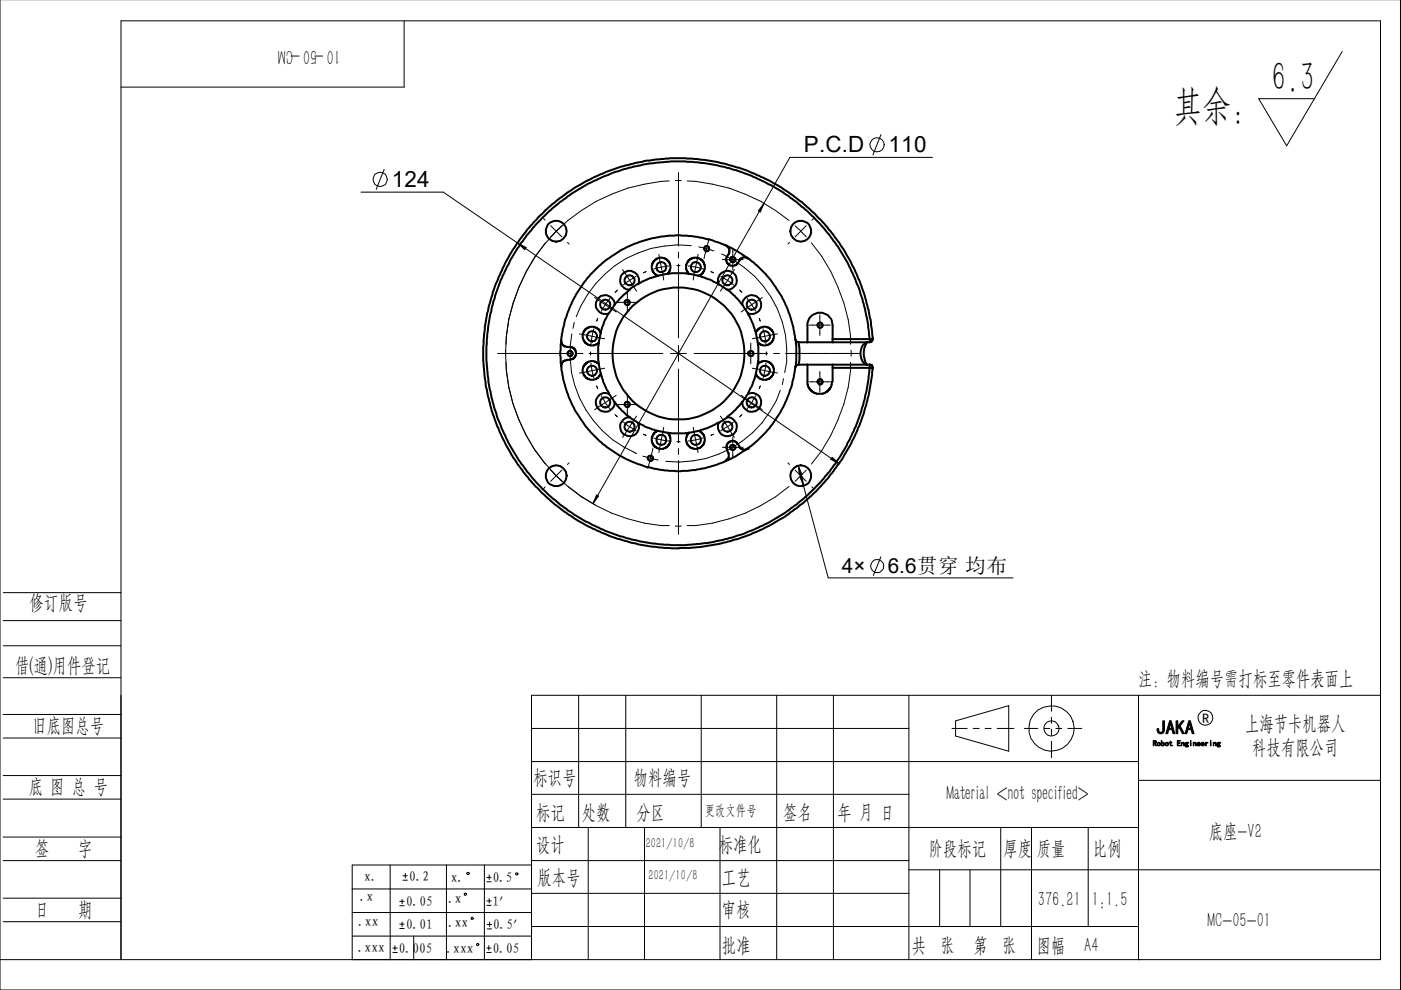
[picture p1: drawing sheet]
<svg xmlns="http://www.w3.org/2000/svg" width="297mm" height="210mm" viewBox="0 0 297 210" stroke-linecap="round" stroke-linejoin="round" font-family="sans-serif">
<g fill="none" stroke="#000" stroke-width=".21">
<path d="M0 -.1v210h296.9v-210M85.7 4.4v14.1h-60M284.6 10.9l-11.8 20-5.9-10h11.8M81.4 35.9l-1.6 4.2M141.9 38.4a36.6 36.6 0 0 0-33.7 28.4 36.6 36.6 0 0 0 18 40.2M143.2 38.3h1.2M143.8 36.6v15.6M145.7 38.4a36.2 36.2 0 0 1 21.6 8.4M186.8 28.5l-1.7 4.4M197.7 33.4h-30.2l-41.8 73.4M76.5 40.7h17.5l83.9 57.6M115.2 46.3l.4 .4"/>
<path d="M115.7 51.5a37.2 37.2 0 0 0-8.4 21.5M116.8 47.9l2.3 2.3M119.1 47.9l-2.3 2.3M120.3 51.4l.3 .3M132 57.2l1.5 2.3M133.5 59.5l-1.3 .9M133.5 59.5l1.5 2.2M134.9 58.6l-1.4 .9M137 57.6l-.6 .2M139.7 53.9l1 5.5M141.8 56.4l-1.4 .2-1.8 .5M143.5 56.3h.7"/>
<path d="M143.8 53.4v1.3M143.8 56v15.6M145.9 56.4l1.4 .2 1.8 .5M146.6 52.1a23.1 23.1 0 0 0-24.4 15.1M148 53.9l-1 5.5M148.2 52.3l3.2 .9M149.2 52.9a.67 .67 0 0 1 .5-.8 .67 .67 0 0 1 .8 .7 .67 .67 0 0 1-.9 .6M150.4 50.6l-1.1 4.3M150.7 57.6l.6 .2M152.8 58.6l1.5 .9M153 53.9a23.1 23.1 0 0 1 13.8 22.8l-.4 2.3M153.2 55h4.4"/>
<path d="M154.3 59.5l1.2 .9M154.3 59.5l-1.6 2.2M154.7 55.2a.66 .66 0 0 1 .5-.9 .66 .66 0 0 1 .8 .7 .66 .66 0 0 1-.8 .6M155.4 52.8v4.4M155.7 57.2l-1.4 2.3M167.4 51.4l-.4 .3M168.6 47.9l2.3 2.3M170.9 47.9l-2.3 2.3M172 51.5a37.8 37.8 0 0 1 8.3 19.8v1.7M172.6 46.3l-.5 .4M105.5 74.9h15.6M107.2 74.3v1.2"/>
<path d="M107.3 76.8a36.2 36.2 0 0 0 8.4 21.6M120.2 75.1a.67 .67 0 0 1 .7-.8 .67 .67 0 0 1 .6 .8 .67 .67 0 0 1-.9 .5M121.2 70.8a23.1 23.1 0 0 0 13.6 25.3M121.8 68.3l-.3 1.3M122.3 74.9h1.3M122.9 70.8l2.7 .5M124.9 74.9h15.6M125.2 74.6v.7M125.3 77l.3 1.6M125.6 71.3l-.3 1.7M125.6 78.6l.3 1.6M125.6 71.3l2.6 .5"/>
<path d="M125.6 78.6l-2.7 .5M125.9 69.7l-.3 1.6M126.1 63.1l2.3 1.5M126.7 67.5l-.2 .6M128.2 78.1l-2.6 .5M128.4 64.6l-.9 1.4M128.4 64.6l2.2 1.5M129.3 63.3l-.9 1.3M130.8 64.1h4.4M130.9 61.5l-.5 .5M132.3 64.3a.66 .66 0 0 1 .6-.8 .66 .66 0 0 1 .7 .7 .66 .66 0 0 1-.8 .6M133 61.9v4.4"/>
<path d="M142.2 74.9h3.3M143.8 73.3v3.3M143.8 78.2v15.6M147.2 74.9h15.5M156.8 61.5l.5 .5M158.4 63.3l.9 1.3M158.6 75.1a.65 .65 0 0 1 .5-.8 .65 .65 0 0 1 .8 .6 .64 .64 0 0 1-.9 .7M159.2 72.7v4.4M159.3 64.6l1 1.4M159.3 64.6l-2.2 1.5M159.5 78.1l2.6 .5M161 67.5l.2 .6"/>
<path d="M161.6 63.1l-2.3 1.5M161.8 69.7l.3 1.6M162.1 78.6l-.3 1.6M162.1 71.3l.3 1.7M162.1 78.6l2.7 .5M162.1 71.3l-2.6 .5M162.4 77l-.3 1.6M162.5 74.6v.7M164 74.9h1.3M164.8 70.8l-2.7 .5M166.5 74.9h15.7M171.6 68.9h4.4"/>
<path d="M173.2 69.1a.67 .67 0 0 1 .7-.8 .67 .67 0 0 1 .6 .8 .67 .67 0 0 1-.8 .5M173.8 66.7v4.4M173.8 78.8v4.4M180.3 76.8a35.2 35.2 0 0 1-8.3 21.6M180.4 74.3v1.2M116.8 99.7l2.3 2.3M119.1 99.7l-2.3 2.3M120.6 98.1l-.3 .4M126.5 81.8l.2 .6M127.5 83.9l.9 1.5M128.4 85.4l.9 1.2M128.4 85.4l-2.3 1.5"/>
<path d="M130.4 87.9l.5 .5M130.6 83.8l-2.2 1.6M130.8 85.8h4.4M132.2 89.5l1.3 .9M132.3 86a.66 .66 0 0 1 .5-.9 .66 .66 0 0 1 .8 .6 .66 .66 0 0 1-.8 .7M133 83.6v4.4M133.5 90.4l1.4 1M133.5 90.4l-1.5 2.3M134.8 96.1h.1M135 88.2l-1.5 2.2M136.3 96.7l1.6 .4M136.4 92l.6 .3"/>
<path d="M137.2 97.4a.66 .66 0 0 1 .5-.9 .66 .66 0 0 1 .8 .6 .66 .66 0 0 1-.7 .7M137.9 97.1l1.6 .5M137.9 97.1l-.6 2.2M138.4 95l-.5 2.1M138.6 92.9l1.6 .3M140.2 93.2l1.6 .3M140.2 93.2l-.5 2.7M140.7 90.6l-.5 2.6M143.5 93.7h.7M143.8 95.1v1.3M143.8 97.6v15.7M147 90.6l.5 2.6"/>
<path d="M147.5 93.2l-1.6 .3M147.5 93.2l.5 2.7M149.1 92.9l-1.6 .3M151.3 92l-.6 .3M152.7 88.2l1.6 2.2M153.2 94.8h4.4M154.3 90.4l-1.5 1M154.3 90.4l1.4 2.3M154.7 95a.66 .66 0 0 1 .6-.8 .66 .66 0 0 1 .7 .7 .66 .66 0 0 1-.8 .6M155.4 92.6v4.4M155.5 89.5l-1.2 .9M157.1 83.8l2.2 1.6"/>
<path d="M157.3 87.9l-.5 .5M159.3 85.4l-.9 1.2M159.3 85.4l2.3 1.5M160.3 83.9l-1 1.5M161.2 81.8l-.2 .6M165.4 82.7a23 23 0 0 1-24.3 15.1M166.1 80.3l-.2 1.2M167 98.1l.4 .4M168.6 99.7l2.3 2.3M169.2 98.7l6.4 23.8h39.2M170.9 99.7l-2.3 2.3M171.6 81h4.4"/>
<path d="M173.2 81.1a.68 .68 0 0 1 .6-.8 .68 .68 0 0 1 .8 .6 .68 .68 0 0 1-.7 .7h-.2M115.6 103.2l-.4 .4M120.4 103.1a35.1 35.1 0 0 0 21.5 8.3M143.2 111.5h1.2M167.3 103.1a35 35 0 0 1-21.6 8.3M172.1 103.2l.5 .4M186.8 118l-1.6 4M.7 136.9h25M.7 125.7h25M.7 131.6h25M.7 143.7h25M.7 156.5h25"/>
<path d="M.7 151.5h25M112.7 154.4h80M122.7 147.4v28M132.7 147.4v28M148.7 147.4v28M164.7 147.4v56.1M176.7 147.4v56.1M192.7 147.4v56.1M201.8 154.4h3.3M202.6 152.8l11.3-3.2v9.7l-11.3-3.2zM206.3 154.4h1.3M208.9 154.4h1.2"/>
<path d="M211.4 154.4h3.6M217.2 154.4h2.8M221.3 154.4h1.3M222.9 147.4v3.4M222.9 152.1v1.2M222.9 154.6v1.3M222.9 157.2v3.4M223.9 154.4h1.2M226.4 154.4h3M241.4 147.4v56.1M292.7 147.4h-180v56.1M.7 169.4h25"/>
<path d="M.7 164.4h25M.7 177.5h25M112.7 161.5h128.7M112.7 175.4h128.7M112.7 168.4h80M124.7 175.4v28.1M136.7 175.4v28.1M152.7 175.4v28.1M212.2 175.4v21M218.7 175.4v28.1M230.7 175.4v21M241.4 165.5h51.3"/>
<path d="M.7 182.5h25M.7 190.4h25M.7 195.4h25M74.7 188.5h38M74.7 198.5h38M74.7 193.5h38M82.7 183.4v20.1M84.8 192h.9M84.8 191.1h.9M84.8 196.9h.9M84.8 195.9h.9M85.3 190.7v.9"/>
<path d="M85.3 195.5v.9M85.4 186.6h1M85.4 185.7h1M85.9 185.2v.9M87.7 198.5v5M94.7 183.4v20.1M102.7 183.4v20.1M103.2 192h.9M103.2 191h.9M103.2 187h.9M103.2 186h.9M103.3 196.9h.9"/>
<path d="M103.3 196h.9M103.7 185.5v1M103.7 190.5v.9M103.8 195.5v.9M112.7 183.4h-38v20.1M112.7 182.5h80M112.7 196.4h128.7M112.7 189.4h80M192.7 184.4h100M199.2 184.4v12M205.7 184.4v12M0 203.5h292.7v-199.1h-267v199.1"/>
<path d="M83.3 201.9h.9M83.3 201h.9M83.7 200.5v.9M103.2 201.9h.9M103.2 201h.9M103.6 200.5v.9M241.4 203.5h.1"/>
<circle cx="80.6" cy="38.1" r="1.52"/>
<circle cx="186" cy="30.7" r="1.5"/>
<circle cx="186" cy="120" r="1.4"/>
<circle cx="222.9" cy="154.4" r="4.8"/>
<circle cx="222.9" cy="154.4" r="1.62"/>
<circle cx="255.6" cy="152.2" r="1.56"/>
<circle cx="98.7" cy="189.6" r=".23"/>
<circle cx="99.3" cy="185.2" r=".23"/>
<circle cx="100.1" cy="194.7" r=".25"/>
<circle cx="109.6" cy="185.3" r=".23"/>
<circle cx="101.3" cy="200.3" r=".23"/>
</g>
<g fill="none" stroke="#000" stroke-width=".42">
<path d="M141.6 58.1l.7-.2h3l2.9 .5M141.6 58.1l.4-.6 .1-.5a1.96 1.96 0 0 0-2.7-2.2 1.96 1.96 0 0 0-.4 3.4l.3 .2h.2M141.6 58.1l-1.7 .2-2.2 .7-2.8 1.4-1.4 1M146 58.1l-.5-1.1 .1-1.3 .8-.8 .7-.3h.7l1 .5 .6 1.1-.1 1.3-.5 .6-.6 .4M148.1 58.5l2.4 .8 1.9 1M153.8 52l.6 .4a1.27 1.27 0 0 1 0 1.5l-.2 .5a1.33 1.33 0 0 0 .5 1.8 1.33 1.33 0 0 0 1.8-.5l.3-.5a1.25 1.25 0 0 1 1.9-.3M119 72.2v.1a1.3 1.3 0 0 0 1.3 1.3h.5a1.31 1.31 0 0 1 1.4 1.3 1.31 1.31 0 0 1-1.4 1.3l-.6 .2a1.09 1.09 0 0 0-1.2 1.3M127 72.7l-.2 .7v3l.2 .8-.6-.5-.5-.1a1.97 1.97 0 0 0-2.2 2.7 1.97 1.97 0 0 0 3.5 .3l.1-.4M127 77.1l.3 1.7 .6 2.2 1.2 2.4M127.4 70.6l-.4-.7-.6-.5-1.3-.1-1 .5-.6 1.1v.7l.3 .7 .8 .8 1.3 .2 1.1-.6M129.1 66.4l-.9 1.6-.5 1.4-.7 3.3M130.3 64.6a1.99 1.99 0 0 0-2-2 1.99 1.99 0 0 0-2 2 1.99 1.99 0 0 0 2.1 2l.7-.2"/>
<path d="M130.3 64.6l-1.2 1.8M133.5 61.4l-1.7 1.5-1.5 1.7M135.3 60.3a1.98 1.98 0 0 0-1.2-2.8 1.98 1.98 0 0 0-2.5 1.6 1.98 1.98 0 0 0 1.9 2.3M152.4 60.3a2 2 0 0 1 1.2-2.8 2 2 0 0 1 2.6 1.6 2 2 0 0 1-2 2.3l2.1 1.9 1.1 1.3M152.4 60.3l1.7 1.1M158 63.2a1.98 1.98 0 0 1 3.3 1 1.98 1.98 0 0 1-2.7 2.2l-.6-.9a1.45 1.45 0 0 1 0-2.3zM158.5 66.4l1.2 2.4 .6 1.8M160.3 79.3l-.9 2.5-.8 1.7M160.3 70.6l.1-.5 .8-.6a1.98 1.98 0 0 1 2.6 .7 1.98 1.98 0 0 1-.4 2.6 1.98 1.98 0 0 1-2.7-.1l.1 3.7-.5 2.9M160.3 70.6l.3 2.1M160.6 77.1l1.1-.5 1.3 .1 .5 .4 .4 .6 .2 1.2-.5 1-1.1 .6-1.3-.1-.6-.5-.3-.6M168.7 72l.1 .4 .5 .2"/>
<path d="M168.7 72l-.6-2.8-1-3.2a25 25 0 0 0-39.3-10.2 25 25 0 0 0 3.1 40.5 25 25 0 0 0 37.3-16.1l.4-2.4M168.7 72a25.7 25.7 0 0 1 0 5.9l.1-.5 .5-.1M169.3 77.3h15.1v.7M169.3 72.6a16.5 16.5 0 0 1 0 4.7M169.3 72.6h15.1M171.2 77.3v4.2l.4 1 .6 .6 .9 .4h1.3l.5-.2 1-.8 .5-1v-.5M176.5 71.9v-3a2.67 2.67 0 0 0-2.6-2.6 2.67 2.67 0 0 0-2.7 2.6v3.7M176.5 71.9v.7M176.5 77.3v.7M176.5 71.9h7.9M176.5 78v3M176.5 78h7.9"/>
<path d="M183.8 72.6a2.81 2.81 0 0 0-.2 4.7h.2M183.9 72.5a4.2 4.2 0 0 0 0 4.9M184.4 71.9l.7-.1-.1-.5a41.3 41.3 0 0 0-43.6-37.7 41.3 41.3 0 0 0-38.9 42.5 41.3 41.3 0 0 0 41.3 40.2 41.3 41.3 0 0 0 41.2-38.3M184.4 77.2l.5 .4a.26 .26 0 0 1 .2 .3 .26 .26 0 0 1-.3 .2l-.4-.1M184.4 71.9v.7M184.4 71.9a40.7 40.7 0 0 0-43.4-37.6 40.7 40.7 0 0 0-37.8 43.2 40.6 40.6 0 0 0 40.4 38.1 40.6 40.6 0 0 0 40.7-37.7M185 71.8l-.1 .5-.5 .3M126.9 83.9a1.6 1.6 0 0 1 2.8 .5 1.43 1.43 0 0 1 .6 1.4 1.43 1.43 0 0 1-.9 1.2 1.97 1.97 0 0 1-2.6-.4 1.97 1.97 0 0 1 .1-2.7zM130.3 85.3l1.6 1.8 1.6 1.3M132.1 89.1a1.36 1.36 0 0 1 2.1-.2l.2 .2a1.42 1.42 0 0 1 .9 2.2 1.98 1.98 0 0 1-2.9 .8 1.98 1.98 0 0 1-.3-3zM135.3 89.7l3 1.3 3.3 .8h4.5l-.5 .5-.1 .5a1.95 1.95 0 0 0 1.4 2.3 1.95 1.95 0 0 0 2.4-1.2 1.95 1.95 0 0 0-1-2.4l-.2-.1M139.5 91.4l-.7 .3-.5 .6-.1 1.3 .5 1 1.1 .6 1.3-.2 .5-.3 .4-.6 .2-1.3-.6-1.1"/>
<path d="M152.3 89.6l-2.4 1.2-1.7 .6-2.2 .3M152.4 89.7l1.1-.8a1.44 1.44 0 0 1 2.4 .5 1.98 1.98 0 0 1-1.6 3.1 1.98 1.98 0 0 1-1.9-2.8zM154.2 95.5l.2 .7a1.11 1.11 0 0 1-.6 1.5M156.7 94.7l.2 .3 .2 .1a1.4 1.4 0 0 0 1.6 0M156.8 94.7l-.3-.5a1.26 1.26 0 0 0-1.3-.7 1.26 1.26 0 0 0-1.1 1l-.1 .5 .2 .4M157.3 85.2l-1.3 1.6-1.8 1.7M158.6 83.5a1.99 1.99 0 0 1 2.7 1.3 1.99 1.99 0 0 1-1.7 2.5 1.99 1.99 0 0 1-2.2-2z"/>
<circle cx="117.9" cy="49" r="2.2"/>
<circle cx="133.5" cy="59.4" r="1.04"/>
<circle cx="140.2" cy="56.6" r="1.04"/>
<circle cx="147.5" cy="56.6" r="1.04"/>
<circle cx="149.8" cy="52.7" r=".54"/>
<circle cx="154.2" cy="59.4" r="1.04"/>
<circle cx="155.4" cy="55" r=".56"/>
<circle cx="169.8" cy="49" r="2.2"/>
<circle cx="120.9" cy="74.9" r=".51"/>
<circle cx="125.5" cy="71.3" r="1.07"/>
<circle cx="125.5" cy="78.6" r="1.07"/>
<circle cx="128.3" cy="64.6" r="1.07"/>
<circle cx="132.9" cy="64.2" r=".54"/>
<circle cx="143.9" cy="75" r="14"/>
<circle cx="159.2" cy="74.9" r=".51"/>
<circle cx="159.4" cy="64.6" r="1.07"/>
<circle cx="162.2" cy="71.3" r="1.07"/>
<circle cx="162.2" cy="78.6" r="1.07"/>
<circle cx="173.8" cy="69" r=".54"/>
<circle cx="128.3" cy="85.3" r="1.07"/>
<circle cx="132.9" cy="85.8" r=".54"/>
<circle cx="133.5" cy="90.5" r="1.07"/>
<circle cx="137.9" cy="97.2" r=".56"/>
<circle cx="140.2" cy="93.3" r="1.07"/>
<circle cx="147.5" cy="93.3" r="1.07"/>
<circle cx="154.2" cy="90.5" r="1.07"/>
<circle cx="155.4" cy="94.9" r=".56"/>
<circle cx="159.4" cy="85.3" r="1.07"/>
<circle cx="173.9" cy="81" r=".51"/>
<circle cx="117.9" cy="100.9" r="2.2"/>
<circle cx="169.8" cy="100.8" r="2.2"/>
</g>
<path d="M109.8 51.6l1.8 .9-.3 .4zM162 43.1l-.8 1.9-.4-.3zM169.2 98.7l.8 1.9-.5 .2zM176.4 97l1.5 1.3-1.8-.9zM126.5 104.9l.4 .3-1.2 1.6zM169.6 101.1l.5-.1 .2 2z" fill="#000" stroke="#000" stroke-width=".21"/>
<g font-size="8.7">
<text x="269.6" y="19.2">6.3</text>
<text x="248.8" y="25.3">其余：</text>
</g>
<g font-size="4.7">
<text x="170.4" y="32.3">P.C.D</text>
<text x="188.4" y="32.3">110</text>
<text x="83.1" y="39.6">124</text>
</g>
<g font-size="4.4">
<text x="178.5" y="121.5">4×</text>
<text x="188.2" y="121.5">6.6贯穿 均布</text>
</g>
<g font-size="4.3">
<text x="72.2" y="10.5" transform="rotate(-180 72.2 10.5)">10-50-CM</text>
<text x="6.3" y="129.2">修订版号</text>
<text x="3.2" y="142.5">借(通)用件登记</text>
<text x="241.3" y="145.3">注：物料编号需打标至零件表面上</text>
<text x="6.9" y="155.3">旧底图总号</text>
<text x="264" y="154.8">上海节卡机器人</text>
<text x="265.5" y="159.8">科技有限公司</text>
<text x="113.1" y="166.1">标识号</text>
<text x="134.4" y="166.1">物料编号</text>
<text x="6.1" y="168.2">底 图 总 号</text>
<text x="113.7" y="173.7">标记</text>
<text x="123.4" y="173.7">处数</text>
<text x="135" y="173.7">分区</text>
<text x="166" y="173.7">签名</text>
<text x="177.5" y="173.7">年 月 日</text>
<text x="200.7" y="169.5">Material &lt;not specified&gt;</text>
<text x="256.3" y="177.6">底座-V2</text>
<text x="7.4" y="181.3">签</text>
<text x="16.6" y="181.3">字</text>
<text x="113.7" y="180.5">设计</text>
<text x="152.4" y="180.5">标准化</text>
<text x="196.9" y="181.2">阶段标记</text>
<text x="212.8" y="181.2">厚度</text>
<text x="219.8" y="181.2">质量</text>
<text x="231.7" y="181.2">比例</text>
<text x="114" y="187.4">版本号</text>
<text x="153.1" y="187.4">工艺</text>
<text x="7.4" y="194.2">日</text>
<text x="16.6" y="194.2">期</text>
<text x="153.1" y="194.2">审核</text>
<text x="220" y="192">376.21</text>
<text x="231.5" y="192">1:1.5</text>
<text x="256" y="196.6">MC-05-01</text>
<text x="153.1" y="201.9">批准</text>
<text x="193.3" y="201.9">共</text>
<text x="199.4" y="201.9">张</text>
<text x="206.4" y="201.9">第</text>
<text x="212.5" y="201.9">张</text>
<text x="219.8" y="201.9">图幅</text>
<text x="229.9" y="201.9">A4</text>
</g>
<text font-size="4.1" x="245.1" y="155.6">JAKA</text>
<g font-size="3">
<text x="149.4" y="172.8">更改文件号</text>
<text x="136.9" y="179.8">2021/10/8</text>
<text x="137.5" y="186.6">2021/10/8</text>
</g>
<g font-size="2.9">
<text x="254.9" y="153.3">R</text>
<text x="76.3" y="191.1">.x</text>
<text x="77.2" y="186.7">x.</text>
<text x="86.7" y="186.7">0.2</text>
<text x="95" y="191.4">.x</text>
<text x="95.6" y="187">x.</text>
<text x="104.4" y="187">0.5</text>
<text x="75.9" y="196.4">.xx</text>
<text x="86" y="192.1">0.05</text>
<text x="86" y="196.9">0.01</text>
<text x="95" y="196.4">.xx</text>
<text x="104.4" y="192">1'</text>
<text x="104.5" y="197">0.5'</text>
<text x="75.9" y="201.9">.xxx</text>
<text x="84.5" y="202">0.005</text>
<text x="94.7" y="202">.xxx</text>
<text x="104.4" y="202">0.05</text>
</g>
<text font-size="1.7" x="244.4" y="158.2">Robot Engineering</text>
</svg>
